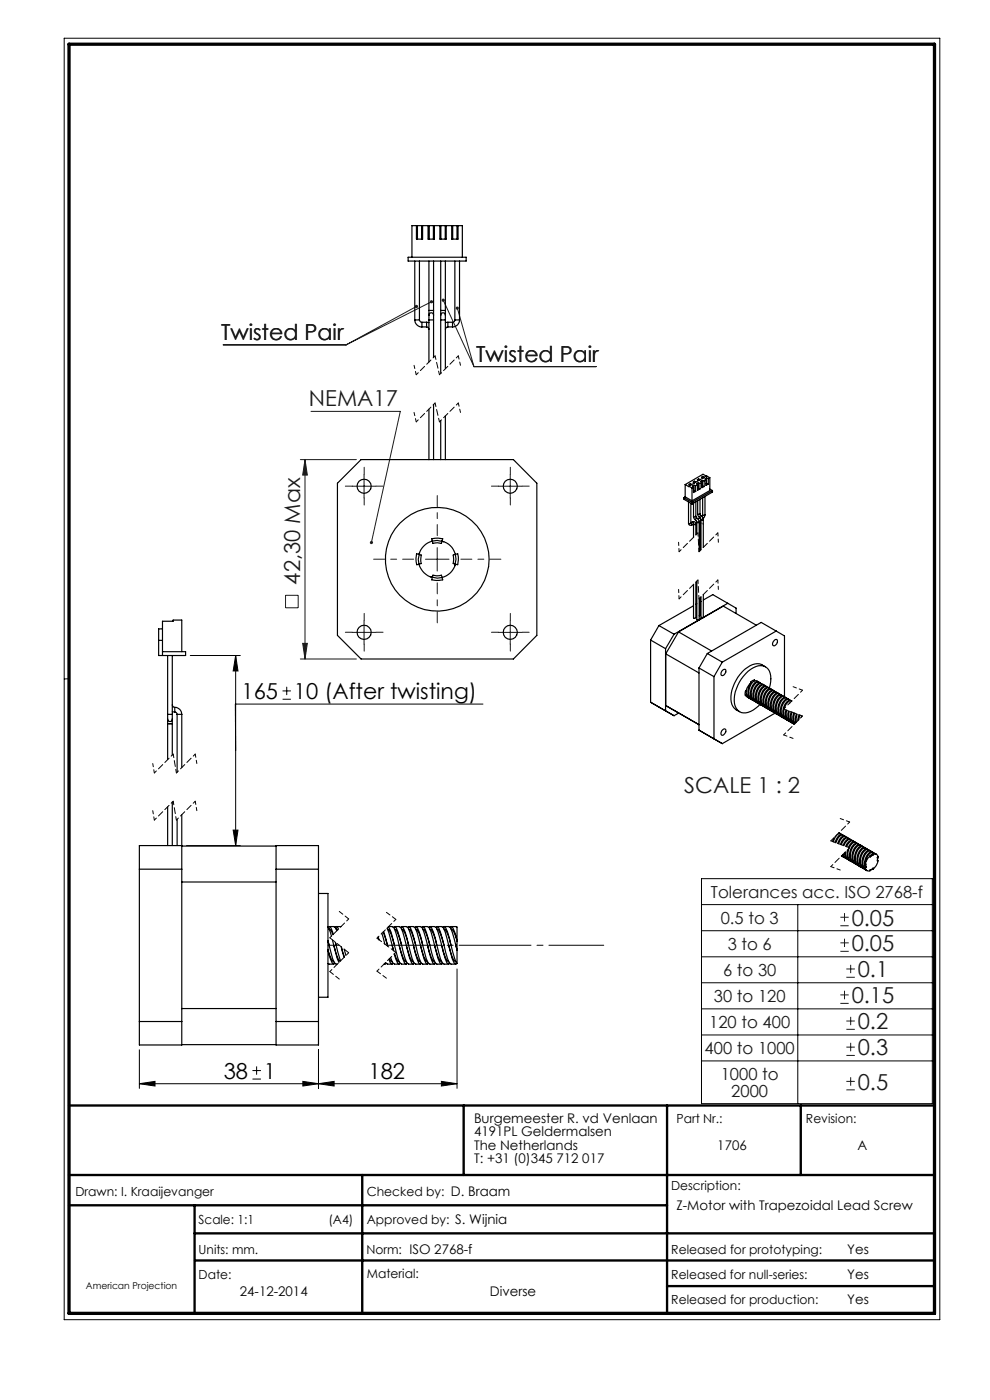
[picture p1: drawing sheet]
<svg xmlns="http://www.w3.org/2000/svg" width="210mm" height="297mm" viewBox="0 0 210 297" stroke-linecap="round" stroke-linejoin="round" font-family="sans-serif">
<g fill="none" stroke="#000" stroke-width=".21">
<path d="M13.6 8.1h185.8v271.9h-185.8zM40.4 139.1h10.6M50 139.1l.5 3.2h-1zM50 139.1v40.3M14.6 144h-1M59.9 148.3h1.8M59.9 146.6h1.8M60.8 145.7v1.8M102.4 149.4h-52.5l.1 9.8M39.5 179.4h11.5M49.5 176.1h1l-.5 3.3zM148.8 186.4h49v47.7h-49z"/>
<path d="M148.8 191.9h49M148.8 197.4h49M169.2 191.9v42.2M96.9 205.6v25.3M148.8 203h49M148.8 208.5h49M148.8 214h49M148.8 219.6h49M29.6 229.9l3.3-.5v1zM29.6 222.7v8.2M29.6 229.9h67.3M53.6 228.9h1.8"/>
<path d="M53.6 227.1h1.8M54.4 226.2v1.8M64.2 229.4l3.4 .5-3.4 .5zM67.6 229.9l3.3-.5v1zM67.6 222.7v8.2M93.6 229.4l3.3 .5-3.3 .5zM148.8 225.1h49"/>
</g>
<path d="M14.6 234.5h183.6M98.4 234.5v14.8M141.5 234.5v44.1M169.9 234.5v14.8M14.6 249.3h183.6M14.6 255.7h126.9M41.3 255.7v22.9M76.8 249.3v29.3M41.3 261.7h156.9M41.4 267.4h156.8M141.5 272.8h56.7" fill="none" stroke="#000" stroke-width=".5"/>
<path d="M14.6 9.4h183.6v269.2h-183.6z" fill="none" stroke="#000" stroke-width=".7"/>
<g fill="none" stroke="#191924" stroke-width=".21">
<path d="M47.3 73.2h26.1M88.3 65l-14.9 8.2M91.5 64l-18.1 9.2M94 63.7l6.5 14.1M97 65.4l3.5 12.4M100.5 77.8h26M63.7 97.5h11.9M64.7 97.5l.5 3.3h-1zM64.7 97.5v42.3M66 87.3h18.9l-6.1 27.8M74.7 103.1h5M77.2 100.6v5.1"/>
<path d="M90.2 118.6h5M92.7 116.2v4.9M105.7 103.1h5M108.2 100.6v5.1M60.6 126.3h2.7v2.6h-2.7zM63.7 139.8h11.9M64.2 136.5h1l-.5 3.3zM74.7 134.2h5M77.2 131.7v5M105.7 134.2h5M108.2 131.7v5M178.3 196.4h1.7"/>
<path d="M178.3 194.6h1.7M179.1 193.7v1.8M179.1 199.1v1.8M178.3 201.8h1.7M178.3 200h1.7M178.3 212.9h1.7M178.3 211.1h1.7M179.1 210.2v1.8M179.5 207.3h1.8M179.5 205.6h1.8M179.5 218.4h1.8M179.5 216.6h1.8"/>
<path d="M180.4 204.7v1.7M180.4 215.7v1.8M179.5 223.9h1.8M179.5 222.1h1.8M179.5 231.2h1.8M179.5 229.4h1.8M180.4 221.2v1.8M180.4 228.5v1.8"/>
</g>
<path d="M72 193.4l2 1.5M82 193.5l2 1.5M70 206.1l2 1.6M80 206l2 1.5" fill="none" stroke="#000" stroke-width=".21" stroke-dasharray="1.3 .6" stroke-dashoffset=".3"/>
<g fill="none" stroke="#000" stroke-width=".21" stroke-dasharray="1.3 .6" stroke-dashoffset=".7">
<path d="M92.3 75.5l-4 4M97.2 75.5l-4 4M92.3 85.5l-4 4M97.2 85.5l-4 4M148.1 113l-4 4M152.3 113l-4 4M148.1 123l-4 4M152.3 123l-4 4M36.7 160l-4 4M41.4 160l-4 4M170.2 146.4l-4 4M170.2 151.9l-4 4"/>
<path d="M36.7 170l-4 4M41.4 170l-4 4M180.2 174.4l-4 4M180.2 179.8l-4 4M74 194.9l-4 4M84 195l-4 4M74 202.1l-4 4M84 202l-4 4"/>
</g>
<path d="M70 198.9l4 3.2M80 199l4 3" fill="none" stroke="#000" stroke-width=".21" stroke-dasharray="1.3 .6"/>
<path d="M88.3 79.5l-.5-2M97.7 77.5l-.5-2M88.3 89.5l-.5-2M97.7 87.5l-.5-2M144.1 117l-.2-2M152.4 115l-.1-2M144.1 127l-.2-2M152.4 125l-.1-2M32.7 174l-.3-2M32.7 164l-.3-2M41.8 172l-.4-2M41.8 162l-.4-2" fill="none" stroke="#000" stroke-width=".21" stroke-dasharray="1.3 .6" stroke-dashoffset=".6"/>
<path d="M93.2 79.5l-.9-4M93.2 89.5l-.9-4M148.3 117l-.2-4M148.3 127l-.2-4M166.2 155.9l2 .7M168.2 145.7l2 .7M37.4 174l-.7-4M37.4 164l-.7-4M178.2 173.7l2 .7M176.2 183.8l2 .8" fill="none" stroke="#000" stroke-width=".21" stroke-dasharray="1.3 .6" stroke-dashoffset=".5"/>
<path d="M166.2 150.4l4 1.5M176.2 178.4l4 1.4" fill="none" stroke="#000" stroke-width=".21" stroke-dasharray="1.3 .6" stroke-dashoffset=".4"/>
<path d="M87.8 118.6h-8.5M92.8 113.6v-8.5M97.8 118.6h8.5M92.8 123.6v8.5" fill="none" stroke="#191924" stroke-width=".21" stroke-dasharray="15.2 1.3 1.3 1.3" stroke-dashoffset="12.9"/>
<g fill="none" stroke="#191924" stroke-width=".21" stroke-dasharray="15.2 1.3 1.3 1.3">
<path d="M74.8 103.1h-1.5M77.3 100.6v-1.5M77.3 105.6v1.5M79.8 103.1h1.5M105.8 103.1h-1.5M108.3 100.6v-1.5M108.3 105.6v1.5M110.8 103.1h1.5M74.8 134.1h-1.5M77.3 131.6v-1.5M77.3 136.6v1.5M79.8 134.1h1.5"/>
<path d="M105.8 134.1h-1.5M108.3 131.6v-1.5M108.3 136.6v1.5M110.8 134.1h1.5"/>
</g>
<path d="M148.4 110.6l-.3 .1M148.8 110.9l.3 .3" fill="none" stroke="#808080" stroke-width=".25"/>
<path d="M69.6 200.5h2.4" fill="none" stroke="#000" stroke-width=".21" stroke-dasharray="15.2 1.3 1.3 1.3"/>
<path d="M82 200.5h46.1" fill="none" stroke="#000" stroke-width=".21" stroke-dasharray="15.2 1.3 1.3 1.3" stroke-dashoffset="3.6"/>
<path d="M93.8 63.4a.34 .34 0 0 0 .2 .6 .34 .34 0 0 0 .4-.4 .34 .34 0 0 0-.5-.2l.1 .3zM96.8 65.1a.34 .34 0 0 0 0 .6 .34 .34 0 0 0 .5-.3 .34 .34 0 0 0-.4-.4l.1 .4-.1-.4zM88.1 64.8a.35 .35 0 0 0 .2 .5 .35 .35 0 0 0 .4-.5l-.4 .2 .4-.2a.36 .36 0 0 0-.6 0zM91.3 63.7a.34 .34 0 0 0-.1 .5 .34 .34 0 0 0 .5 .1 .34 .34 0 0 0 .1-.4l-.3 .1 .3-.2zM78.6 114.8l-.1 .1a.32 .32 0 0 0 .2 .5l.1-.3-.1 .3a.35 .35 0 0 0 .4-.4 .35 .35 0 0 0-.5-.2z" fill="#191924"/>
<path d="M49.5 176.1h1l-.5 3.3zM50 139.1l.5 3.2h-1zM29.6 229.9l3.3-.5v1zM64.2 229.4l3.4 .5-3.4 .5zM67.6 229.9l3.3-.5v1zM93.6 229.4l3.3 .5-3.3 .5z" fill="#000"/>
<path d="M64.2 136.5h1l-.5 3.3zM64.7 97.5l.5 3.3h-1z" fill="#191924"/>
<g fill="none" stroke="#000" stroke-width=".25">
<path d="M86.6 54.6h12.3v.8h-12.3zM87.4 54.6v-6.7h10.7v6.7M88 55.4v12.5M88.3 47.9v2.8h1.3v-2.8M88.5 47.9v2.8M89 55.4v12.5M89.4 47.9v2.8M90.8 47.9v2.8h1.3v-2.8M91 55.4v10.5M91.1 47.9v2.8M91.9 47.9v2.8M92 55.4v10.5"/>
<path d="M93.3 47.9v2.8h1.4v-2.8M93.5 55.4v10.5M93.5 47.9v2.8M94.4 47.9v2.8M94.5 55.4v10.5M95.8 47.9v2.8h1.4v-2.8M96 47.9v2.8M96.5 55.4v12.5M96.9 47.9v2.8M97.5 55.4v12.5M88 67.9a1.51 1.51 0 0 0 1.5 1.5M88 67.9h1"/>
<path d="M89 67.9l.2 .4 .3 .1M89.5 68.4v1M89.5 69.4h1M89.5 68.4h1M90.5 69.4l.4 .2 .1 .3M90.5 68.4h.5M90.5 68.4v1M91 66.8v1.1M91 65.9v.9M91 66.8a.49 .49 0 0 1 .5-.4 .49 .49 0 0 1 .5 .4M91 67.9h1M91 65.9h1"/>
<path d="M91 67.9v8.9M92 66.8v1.1M92 65.9v.9M92 67.9v7.9M93.5 66.8v1.1M93.5 65.9v.9M93.5 66.8a.49 .49 0 0 1 .5-.4 .49 .49 0 0 1 .5 .4M93.5 67.9h1M93.5 65.9h1M93.5 67.9v11.3M94.5 66.8v1.1M94.5 65.9v.9"/>
<path d="M94.5 67.9v10.3M95 69.4l-.4 .1-.1 .4M95 68.4h-.5M95 68.4v1M95 69.4h1M95 68.4h1M96 68.4v1M96.5 67.9l-.2 .3-.3 .2M96.5 67.9h1M97.5 67.9a1.45 1.45 0 0 1-1.5 1.5M76.6 97.5h32.3l5 5v32.3l-5 5h-32.3l-5-5v-32.3zM91 86.8v10.7"/>
<path d="M92 85.8v11.7M93.5 89.2v8.3M94.5 88.2v9.3M88.9 117.6l.5 .2v1.8l-.5 .1M88.9 119.7a4.1 4.1 0 0 0 2.8 2.8M88.9 117.6l-.5-.1-.2 1 .2 1.3 .5-.1M89 117.3l-.3 1.3 .2 1.1M91.7 114.8l.1 .5 1-.2 .8 .2 .2-.5M91.7 114.8a4.1 4.1 0 0 0-2.8 2.8M91.7 114.8l-.1-.5 1.3-.1 1 .1-.1 .5M91.7 114.8l1-.2 1.4 .3M93.8 114.8a3.9 3.9 0 0 1 2.8 2.8"/>
<path d="M96.6 117.6l-.5 .2v1.8l.5 .1M96.6 119.7a3.9 3.9 0 0 1-2.8 2.8M96.6 117.6l.5-.1 .1 .6-.1 1.7-.5-.1M96.6 117.6l.1 1-.3 1.4M145.1 105.6v.3l1.7 1M145.1 105.6l1.7 1M145.3 105.4l1.5 .9M145.3 102.8v2.6M145.3 102.8l.8 .3M145.3 105.4l-.2 .2M146 110.9l.3 .5h.5M146 110.9l.2 .2 .3-.2"/>
<path d="M146 106.5v4.4M146.1 103.1l.7 .4M146.2 102.8l.2-.2 .3 .2-.3 .1zM146.4 102.8l-.1 .1M146.4 102.8l.1 .1M146.4 102.6v.2M146.5 110.9v.1M146.5 110.9l.2 .1 .1 .4M146.5 106.8v4.1M146.8 103.5v2.8M146.8 106.6v.3M146.9 110.7h.1a.44 .44 0 0 1 .6 .5"/>
<path d="M146.9 110.7l.2 .1v.4M146.9 110.7l-.4 .2M147 102.3l.3-.2 .3 .2-.3 .1zM147.1 109.5l.1 .4 .4 .4M147.1 109.5l.3 .2 .2-.2M147.1 103.3v1.2l.5-.3M147.1 106.7v2.8M147.1 111.2l-.3 .2M147.1 111.2h.1M147.1 103.3l-.3 .2M147.2 102.9l-.3 .2 .2 .2M147.2 102.9l.4 .1"/>
<path d="M147.2 102.9v1.2M147.2 104.1l-.1 .1M147.2 104.1l.4 .1M147.3 102.3h-.1M147.3 102.3h.1M147.3 102.1v.2M147.6 110.3l.2 .4M147.6 103v1.2M147.6 109.5l.2 .4M147.6 111.2l-.1 .1-.4-.1v2.8M147.6 106.4v3.1M147.6 111.2v2.3"/>
<path d="M147.8 109.9l.4 .4 .1 .4M147.8 109.9l-.2 .2v.2M147.8 110.7l.2 .2 .3-.2M147.8 110.7v2.6M147.9 101.7l.3-.1 .2 .1-.2 .2zM148 109l.1 .4 .3 .5M148 109l.1 .1 .4-.1M148 102.8v1.2l.5-.3M148 106.2v2.8M148 102.8l-.4 .2M148.1 102.4l.4 .1M148.1 102.4l-.3 .2 .2 .2"/>
<path d="M148.1 102.4v1.2M148.1 103.6l-.1 .1M148.1 103.6l.4 .1M148.2 101.8h-.1M148.2 101.8h.1M148.2 101.6v.2M148.3 110.7v6.3M148.4 109.9l.3 .3M148.4 109.8l-.3 .4M148.5 109l.2 .4M148.5 110.6l-.2 .2M148.5 102.5v1.2"/>
<path d="M148.5 105.9v3.1M148.5 110.6v6.2M148.7 109.4l.2 .2 .3 .6M148.7 110.3l-.2 .3M148.7 109.4l-.3 .1v.4M148.7 110.2l.1 .2 .4-.2M148.7 110.2v6.4M148.8 101.2l.3-.1 .2 .1-.2 .2zM148.9 102.3l-.4 .2M148.9 102.3v1.2l.5-.3M148.9 109.6l.2 .3M149 101.9l-.3 .2 .2 .2"/>
<path d="M149 101.9l.4 .1M149 101.9v1.2M149 103.1h-.1M149 103.1l.4 .1M149 109.2l-.1 .3M149 109.2l.2 .2 .3-.2M149 105.6v3.6M149.1 101.1v.2M149.1 101.3h-.1M149.1 101.3h.1M149.2 110.2v5.9M149.4 102v1.2"/>
<path d="M149.5 109.2l-.1 .6-.4 .2M149.5 105.3v3.9M149.8 101.8l-.4 .2M149.8 101.8v1.2l.4-.3M149.8 101l-.7-.4-3.8 2.2M149.9 101.4l.3 .1M149.9 101.4l-.4 .2 .3 .2M149.9 101.4v1.2M149.9 102.6l-.1 .1M149.9 102.6l.3 .1M150.2 101.5v1.2M150.6 101.3l-.7-.3-3.8 2.1"/>
<path d="M150.6 101.3l-.4 .2M150.6 101.3v2.8l-3.8 2.2M150.6 103.7l.5 .4M151.1 104.1l-4.3 2.5M151.1 104.1v.3l-4.3 2.5M33.7 135.9h.8M34.5 133.4h-.8v5.7h5.7v-.8h-4.9M35.6 139.1v12.4M36.5 139.1v12.4M38.6 138.3v-6.8h-1.9v.3h-2.2v7.3M91.4 122.4l1.3 .3 1.1-.2M91.7 122.5l.1-.5 .8 .2 1-.2 .2 .5"/>
<path d="M91.7 122.5l-.1 .5 1 .2 1.3-.2-.1-.5M138 135.8v13.2l3.2 1.8M138 135.8l3.2 1.8M139.8 132.7l-1.8 3.1M139.8 132.7l3.2 1.8M141.2 137.6v13.2M141.2 138.7l7.1 4.1M141.2 138.7v11l7.1 4-4.4-2.5M143 134.5l-1.8 3.1M143.9 134.1l-2.7 4.6M143.9 134.1l7.1 4M147.1 128.5l-7.3 4.2"/>
<path d="M147.6 123.5v7.5l-.1 .2-.4-.1v-7.1M147.8 123.3v8.2h.4M147.8 128.1l-.2 .1M148.2 131.5l-5.2 3M148.3 127l-.1 4.5M148.5 126.8v3.7l-.2 .1M148.7 126.6v4.3l.4 .1M148.7 127.6l-.2 .1M149.1 131l-.9 .5M149.2 126.1l-.1 4.9M149.2 127.3l2-1.2 4.9 2.9v1.1M150 138.6l11.5-6.6 4.9 2.9v12.9"/>
<path d="M150 138.6l3.2 1.9M150 138.6l-1.7 3.1M154.4 128l-5.3 3M160.4 132.6l-7-4-9.5 5.5M164.2 135.9l.6-.2a.86 .86 0 0 1-.8 1.3 .7 .7 0 0 1 .2-1.1zM164.6 133.9l-11.4 6.6M35.6 151.5v1M35.6 152.5v1.1M35.6 152.5a.5 .5 0 0 0 .5 .6 .5 .5 0 0 0 .4-.6M35.6 151.5h.9M35.6 153.6h.9M35.6 153.6v7.5"/>
<path d="M36.5 151.5v1M36.5 152.5v1.1M36.5 149.5l.2 .4 .4 .2M36.5 151l.6 .1M36.5 153.6v6.6M37.1 151.1l.3 .1 .2 .3M37.1 150.1a1.45 1.45 0 0 1 1.5 1.4M37.1 150.1v1M37.6 151.5h1M37.6 151.5v12.3M38.6 151.5v11.3M139.8 150l3.2 1.8"/>
<path d="M141.2 150.8l1.8 1M144 151.3l-1 .5M148.3 141.7v13.2l4.9 2.9 11.3-6.6M148.3 141.7l3.1 1.8M151.4 143.5v13.2M153.2 140.5l-1.8 3M153.2 142.2a.45 .45 0 0 1 .8-.1 .79 .79 0 0 1-.2 .9 .79 .79 0 0 1-.8 .2v-.5zM153.2 154.9l.6-.2a.86 .86 0 0 1-.7 1.3l-.1-.6zM158.3 147.5l.5 .6-.3-.2zM158.3 146.6h-.2l-.1 .5 .1 .5 .2-.1M159.3 144.8a3.3 3.3 0 0 0-.4 3.2l.4 .4a1.69 1.69 0 0 1-1-1.8M159.3 144.8l-.8 1.1-.2 .7"/>
<path d="M160 144.4l.1-.2-.6 .3-.3 .2 .1 .1M160 144.4a3.2 3.2 0 0 0-.9 3.7l.8 .6a2.37 2.37 0 0 1-.2-3.3l.8-.8 .4 .1M160 144.4h.3l.5 .2M161 144.7a1.62 1.62 0 0 0-1.5 1.5 2.13 2.13 0 0 0 .9 2.8h.2M161 144.7l.3 .2M161.4 145l-.1-.1a1.62 1.62 0 0 0-1.4 1.5 2.49 2.49 0 0 0 .1 2.2M161.9 145.2l-.4-.2a1.62 1.62 0 0 0-1.4 1.5 2.19 2.19 0 0 0 .5 2.6M161.9 145.3v-.1a1.61 1.61 0 0 0-1.5 1.5 2.19 2.19 0 0 0 .5 2.6l-.3-.2M162.4 141.5a2.87 2.87 0 0 0-3.9 .1 8.2 8.2 0 0 0-3.4 7.3 2.65 2.65 0 0 0 1.8 2.1M162.4 145.5l-.3-.2a1.61 1.61 0 0 0-1.5 1.5 2.15 2.15 0 0 0 .9 2.8 2.66 2.66 0 0 1 .6-4.1l.4 .1M162.9 145.8l-.3-.2a1.62 1.62 0 0 0-1.5 1.5 2.13 2.13 0 0 0 .9 2.8 2.66 2.66 0 0 1 .6-4.1l.4 .1M163.2 146a4.1 4.1 0 0 0-.6-4.4 2.74 2.74 0 0 0-3.4 .4 8.3 8.3 0 0 0-3.4 7.4 2.21 2.21 0 0 0 3.4 1.5l2-1.4"/>
<path d="M163.5 146.1l-.4-.2a1.62 1.62 0 0 0-1.5 1.5 1.93 1.93 0 0 0 1.1 2.8M163.5 146.2v-.1a1.61 1.61 0 0 0-1.5 1.5 2.31 2.31 0 0 0 .2 2.3M164 146.4l-.3-.2a1.61 1.61 0 0 0-1.5 1.5 2.15 2.15 0 0 0 .9 2.8 2.66 2.66 0 0 1 .6-4.1l.3 .1M164.5 146.8l-.3-.3a1.62 1.62 0 0 0-1.5 1.5 2.13 2.13 0 0 0 .9 2.8 2.66 2.66 0 0 1 .6-4.1l.4 .1M165.1 147l-.4-.1a1.62 1.62 0 0 0-1.5 1.4 2.13 2.13 0 0 0 .9 2.8 2.66 2.66 0 0 1 .6-4.1l.4 .1M165.6 147.4l-.4-.3a1.61 1.61 0 0 0-1.4 1.5 1.93 1.93 0 0 0 1 2.9M165.6 147.5v-.1a1.62 1.62 0 0 0-1.5 1.4 2.31 2.31 0 0 0 .2 2.3M166.1 147.7l-.3-.2a1.62 1.62 0 0 0-1.5 1.4 2.13 2.13 0 0 0 .9 2.8 2.64 2.64 0 0 1 .6-4.1l.4 .1M166.3 150.5a2 2 0 0 0 .6 2.2M166.7 148l-.4-.2a1.62 1.62 0 0 0-1.5 1.4 2.13 2.13 0 0 0 .9 2.8 2.64 2.64 0 0 1 .6-4l.4 .1M166.7 150.6a1.99 1.99 0 0 0 .6 2.4l-.4-.3M166.9 150.7a1.99 1.99 0 0 0 .9 2.6 2.16 2.16 0 0 1-.5-2.5"/>
<path d="M167.2 148.3l-.4-.2a1.61 1.61 0 0 0-1.5 1.4 2.13 2.13 0 0 0 .9 2.9 2.64 2.64 0 0 1 .7-4.1l.4 .1M167.4 150.9a2.07 2.07 0 0 0 .9 2.7 2.12 2.12 0 0 1-.5-2.6M167.6 149.1l-.2 .1M167.7 148.6l-.3-.2a1.62 1.62 0 0 0-1.5 1.4 1.99 1.99 0 0 0 1 2.9M167.8 148.7l-.1-.1a1.62 1.62 0 0 0-1.5 1.4 2.31 2.31 0 0 0 .2 2.3M168 148.7h-.1a1.66 1.66 0 0 0-1.5 1.6M168 151.1a2.14 2.14 0 0 0 .5 2.5M168.4 151.2a2.45 2.45 0 0 0 .1 2.3M168.6 151.3a2.57 2.57 0 0 0 0 2.2M168.9 151.4a2.57 2.57 0 0 0-.1 1.9M169.1 151.5l-.2 1v.7M169.5 151.7l-.2 1.2"/>
<path d="M169.7 151.7l-.3 1M170.1 151.9l-.2 .3M35.6 171.2v8.2M36.5 170.1v9.3M37.6 173.8v5.6M38.6 172.8v48.9h-9v-42.3h9M38.6 179.5h20M58.6 179.4h9v42.3h-9zM176.9 177.7l-.3 .8M177.9 176.7l.3 .1M178 176.7h.1M178.6 177.1l-.3-.3a1.56 1.56 0 0 0-1.5 1.5v.3"/>
<path d="M178.7 177.2l-.1-.1a1.56 1.56 0 0 0-1.4 1.4l-.1 .2M179.2 177.4l-.4-.2a1.66 1.66 0 0 0-1.5 1.6M179.2 177.4a1.6 1.6 0 0 0-1.5 1.5M179.7 177.7l-.3-.3a1.71 1.71 0 0 0-1.5 1.6M179.8 177.8l-.1-.1a1.62 1.62 0 0 0-1.4 1.4M180.2 178l-.3-.2a1.62 1.62 0 0 0-1.5 1.4M180.3 178.1l-.1-.1a1.58 1.58 0 0 0-1.4 1.3M180.8 178.3l-.4-.2a1.58 1.58 0 0 0-1.4 1.3M180.8 178.4v-.1a1.54 1.54 0 0 0-1.4 1.3M181.3 178.6l-.4-.2a1.59 1.59 0 0 0-1.3 1.2M181.4 178.7l-.1-.1a1.49 1.49 0 0 0-1.3 1.2M181.8 178.9l-.3-.2a1.44 1.44 0 0 0-1.3 1.1"/>
<path d="M181.9 179l-.1-.1a1.62 1.62 0 0 0-1.4 1.4 2.19 2.19 0 0 0 .5 2.6 2.14 2.14 0 0 1-.8-2.9M182.4 179.2l-.4-.2a1.62 1.62 0 0 0-1.4 1.4 2.13 2.13 0 0 0 .8 2.9h.2M182.4 179.3v-.1a1.62 1.62 0 0 0-1.5 1.5 2.31 2.31 0 0 0 .2 2.2M182.9 179.5l-.3-.2a1.72 1.72 0 0 0-1.5 1.5 2.13 2.13 0 0 0 .9 2.8M183 179.6l-.1-.1a1.61 1.61 0 0 0-1.5 1.5 2.01 2.01 0 0 0 .7 2.6M183.4 179.8l-.3-.2a1.61 1.61 0 0 0-1.5 1.5 2.15 2.15 0 0 0 .9 2.8 2.66 2.66 0 0 1 .6-4.1l.4 .1M29.6 184.4h9M38.6 187.1h20M58.6 184.4h9M67.6 189.5h2v22.1h-2M69.6 199.5l1 3.9 .3 .9 .6 .2M69.6 199.7l.2 .9"/>
<path d="M69.8 197.1l.4 .2 .4 1M69.8 196.6h1l.4 .2 .2 .6M70.5 199.4l1 4 .4 .8M70.7 198.2l-.5-1.4-.4-.2-.2 .1 .7 1.9M71 196.7l.3-.1 .5 .5M71.1 199.9l.2 .7M71.2 199.9l1 3.9M71.3 196.6h1M71.3 197.1l.3 .2M72.3 196.6h.1M80.2 198.8l.2 .6M81 198l.6 2.3"/>
<path d="M81.3 197.7l.9 2.9M81.4 197.6l.8 3.2M82.1 196.9l.3 .8 1.1 4M82.2 197.1l.3 .2 .4 .8 .8 2.5M82.3 196.7l.6 1 1.5 5.7 .4 .9 .4 .2h1M82.4 196.6h.8l.4 .2 .7 2.2 1.1 4.4 .4 .9 .4 .2 .2-.1M83.4 196.7l.3-.1 .4 .2 .3 .9 1.1 4.4 .8 2.2 .4 .2h1M83.7 196.6h1l.4 .2 .3 .9 1.5 5.7 .4 .9 .4 .2 .2-.1M83.7 197.1l.4 .2 .3 .8 .8 2.5M84.9 196.7l.3-.1 .3 .2 .4 .9 1.5 5.7 .4 .9 .4 .2h1M85.2 197.1l.3 .2 .4 .8 .8 2.5M85.2 196.6h1l.4 .2 .7 2.2 1.1 4.4 .4 .9 .4 .2 .2-.1"/>
<path d="M86.4 196.7l.3-.1 .4 .2 .3 .9 1.1 4.4 .8 2.2 .4 .2h1M86.7 196.6h1l.4 .2 .3 .9 1.5 5.7 .4 .9 .4 .2 .2-.1M86.7 197.1l.4 .2 .3 .8 .8 2.5M87.9 196.7l.3-.1 .3 .2 .4 .9 1.5 5.7 .4 .9 .4 .2h1M88.2 197.1l.3 .2 .4 .8 .8 2.5M88.2 196.6h1l.4 .2 .7 2.2 1.1 4.4 .4 .9 .4 .2 .2-.1M89.4 196.7l.3-.1 .4 .2 .3 .9 1.1 4.4 .8 2.2 .4 .2h1M89.7 196.6h1l.4 .2 .3 .9 1.5 5.7 .4 .9 .4 .2 .2-.1M89.7 197.1l.4 .2 .3 .8 .8 2.5M90.9 196.7l.3-.1 .3 .2 .4 .9 1.5 5.7 .4 .9 .4 .2h1M91.2 197.1l.3 .2 .4 .8 .8 2.5M91.2 196.6h1l.4 .2 .7 2.2 1.1 4.4 .4 .9 .4 .2 .2-.1"/>
<path d="M92.4 196.7l.3-.1 .4 .2 .3 .9 1.1 4.4 .8 2.2 .4 .2h1M92.7 196.6h1l.4 .2 .3 .9 1.5 5.7 .4 .9 .4 .2 .2-.1M92.7 197.1l.4 .2 .3 .8 .8 2.5M93.9 196.7l.3-.1 .3 .2 .8 2.2 .4 1.6a11.2 11.2 0 0 0 1.2 3.8M94.2 197.1l.3 .2 .4 .8 .8 2.5M94.2 196.6h1l.4 .2 1.3 4.8M95.4 196.7l.3-.1 .4 .2 .8 2.7M95.7 196.6h1a.64 .64 0 0 1 .2 .8v2.1M95.7 197.1l.4 .2 .3 .8 .5 1.5M96.9 199.5v.1M96.9 199.6v1.9M178.5 181.6l1 .5"/>
<path d="M178.8 181.3l.1 .4M179.1 180.9l.3 1 .4 .4-.8-.6-.1-.5M179.8 180.3a2.14 2.14 0 0 0 .6 2.4 1.66 1.66 0 0 1-1.1-1.9M183.6 184.2a.63 .63 0 0 0 1 .4l.6-.5 .1 .2M183.6 183.3l.1 .7M183.6 183.3h.1v.7M183.7 184l-.1 .2M184 180.1l-.4-.2a1.62 1.62 0 0 0-1.5 1.5 2.13 2.13 0 0 0 .9 2.8 2.66 2.66 0 0 1 .6-4.1l.4 .1M184.5 180.4l-.4-.2a1.62 1.62 0 0 0-1.4 1.5 1.93 1.93 0 0 0 1 2.8M184.5 180.5v-.1a1.61 1.61 0 0 0-1.5 1.5 2.31 2.31 0 0 0 .2 2.2M184.5 181.6l.1 .2M184.5 181.6l.7-.6h.4l-.4-.2a1.62 1.62 0 0 0-1.5 1.5l-.1 1"/>
<path d="M184.5 181.6a3.1 3.1 0 0 0-.9 1.7M185 180.7l-.3-.2a1.61 1.61 0 0 0-1.5 1.5 2.16 2.16 0 0 0 .7 2.7M185.1 180.8l-.1-.1a1.62 1.62 0 0 0-1.4 1.5l-.2 .8 .2 1.2M185.2 181.3l-.6 .5M185.3 184.3l-.7 .3M185.3 181.2l-.1 .2-.6 .4M185.3 181.2a.71 .71 0 0 1 1 .5M185.3 181.2l.2-.1 .4 .1M186.3 181.7l-.2 .2v.7h.2a3.1 3.1 0 0 1-1 1.7M186.3 181.7l-.2 .6M29.6 216.7h9M38.6 214h20"/>
<path d="M58.6 216.7h9M69.6 201.4a4.5 4.5 0 0 0 1.2 2.6M69.6 201.6l.8 2.7 .4 .2 .2-.1M69.6 204.4l.2 .1h1M70.8 200.6l.7 2.4 .6 .9M72.4 200.9l.6 2.2M72.4 200.9l.7 2.1M73 201.4l.4 1.3M81.5 204.5h.2M81.8 204.2l.4 .3h1M82 204.4l-.3 .1-.1-.1M82.5 203.5l.3 .8 .4 .2 .2-.1"/>
<path d="M82.6 203.4l.2 .4 .4 .2M82.9 203.1l.4 1.2 .4 .2h1M83.2 200.6l.3 1.1M83.6 202.3l.7 2 .4 .2 .2-.1M83.7 202.3l.6 1.5 .4 .2M84.7 200.6l.7 2.4 .4 .8 .4 .2M86.2 200.6l.7 2.4 .4 .8 .4 .2M87.7 200.6l.7 2.4 .4 .8 .4 .2M89.2 200.6l.7 2.4 .4 .8 .4 .2M90.7 200.6l.7 2.4 .4 .8 .4 .2M92.2 200.6l.7 2.4 .4 .8 .4 .2M93.7 200.6l.7 2.4 .4 .8 .4 .2"/>
<path d="M95.2 200.6l.7 2.4 .4 .8 .4 .2M96.6 200.3l.3 1.2M96.6 200.2v.1M96.9 201.5v.1M96.9 201.6v2.8M38.6 221.6h20"/>
<circle cx="77.2" cy="103.2" r="1.5"/>
<circle cx="92.7" cy="118.6" r="11"/>
<circle cx="108.2" cy="103.2" r="1.49"/>
<circle cx="77.2" cy="134.1" r="1.51"/>
<circle cx="108.2" cy="134.1" r="1.5"/>
</g>
<g font-size="4.7" fill="#191924">
<text x="46.9" y="72.1">Twisted Pair</text>
<text x="101" y="76.8">Twisted Pair</text>
<text x="65.5" y="86.2">NEMA17</text>
<text x="63.6" y="124" transform="rotate(-90 63.6 124)">42,30 Max</text>
<text x="145.1" y="168.3">SCALE 1 : 2</text>
<text x="180.7" y="196.3">0.05</text>
<text x="180.7" y="201.8">0.05</text>
<text x="182" y="207.3">0.1</text>
<text x="180.7" y="212.8">0.15</text>
<text x="182" y="218.4">0.2</text>
<text x="182" y="223.9">0.3</text>
<text x="182" y="231.2">0.5</text>
</g>
<g font-size="4.7">
<text x="51.2" y="148.3">165</text>
<text x="62.3" y="148.3">10 (After twisting)</text>
<text x="47.5" y="228.8">38</text>
<text x="56" y="228.8">1</text>
<text x="78.2" y="228.9">182</text>
</g>
<g font-size="3.5" fill="#191924">
<text x="150.8" y="190.5">Tolerances acc. ISO 2768-f</text>
<text x="152.9" y="196">0.5 to 3</text>
<text x="154.4" y="201.5">3 to 6</text>
<text x="153.4" y="207">6 to 30</text>
<text x="151.4" y="212.6">30 to 120</text>
<text x="150.4" y="218.1">120 to 400</text>
<text x="149.5" y="223.6">400 to 1000</text>
<text x="152.9" y="229.2">1000 to</text>
<text x="155.1" y="232.7">2000</text>
</g>
<g font-size="2.8">
<text x="100.5" y="238.2">Burgemeester R. vd Venlaan</text>
<text x="100.5" y="241.1">4191PL Geldermalsen</text>
<text x="100.5" y="243.9">The Netherlands</text>
<text x="152.2" y="243.9">1706</text>
<text x="181.9" y="243.9">A</text>
<text x="100.5" y="246.7">T: +31 (0)345 712 017</text>
<text x="143.5" y="256.7">Z-Motor with Trapezoidal Lead Screw</text>
<text x="179.7" y="266">Yes</text>
<text x="50.9" y="275">24-12-2014</text>
<text x="103.9" y="275">Diverse</text>
<text x="179.7" y="271.4">Yes</text>
<text x="179.7" y="276.6">Yes</text>
</g>
<g font-size="2.7">
<text x="143.5" y="238.2">Part Nr.:</text>
<text x="171" y="238.2">Revision:</text>
<text x="16" y="253.7">Drawn: I. Kraaijevanger</text>
<text x="77.8" y="253.7">Checked by: D. Braam</text>
<text x="142.4" y="252.5">Description:</text>
<text x="42.1" y="259.7">Scale: 1:1</text>
<text x="69.7" y="259.7">(A4)</text>
<text x="77.8" y="259.7">Approved by: S. Wijnia</text>
<text x="42.1" y="266">Units: mm.</text>
<text x="77.7" y="266">Norm: ISO 2768-f</text>
<text x="142.4" y="266">Released for prototyping:</text>
<text x="42.1" y="271.3">Date:</text>
<text x="77.8" y="271">Material:</text>
<text x="142.4" y="271.3">Released for null-series:</text>
<text x="142.4" y="276.6">Released for production:</text>
</g>
<text font-size="2" x="18.2" y="273.4">American Projection</text>
</svg>
